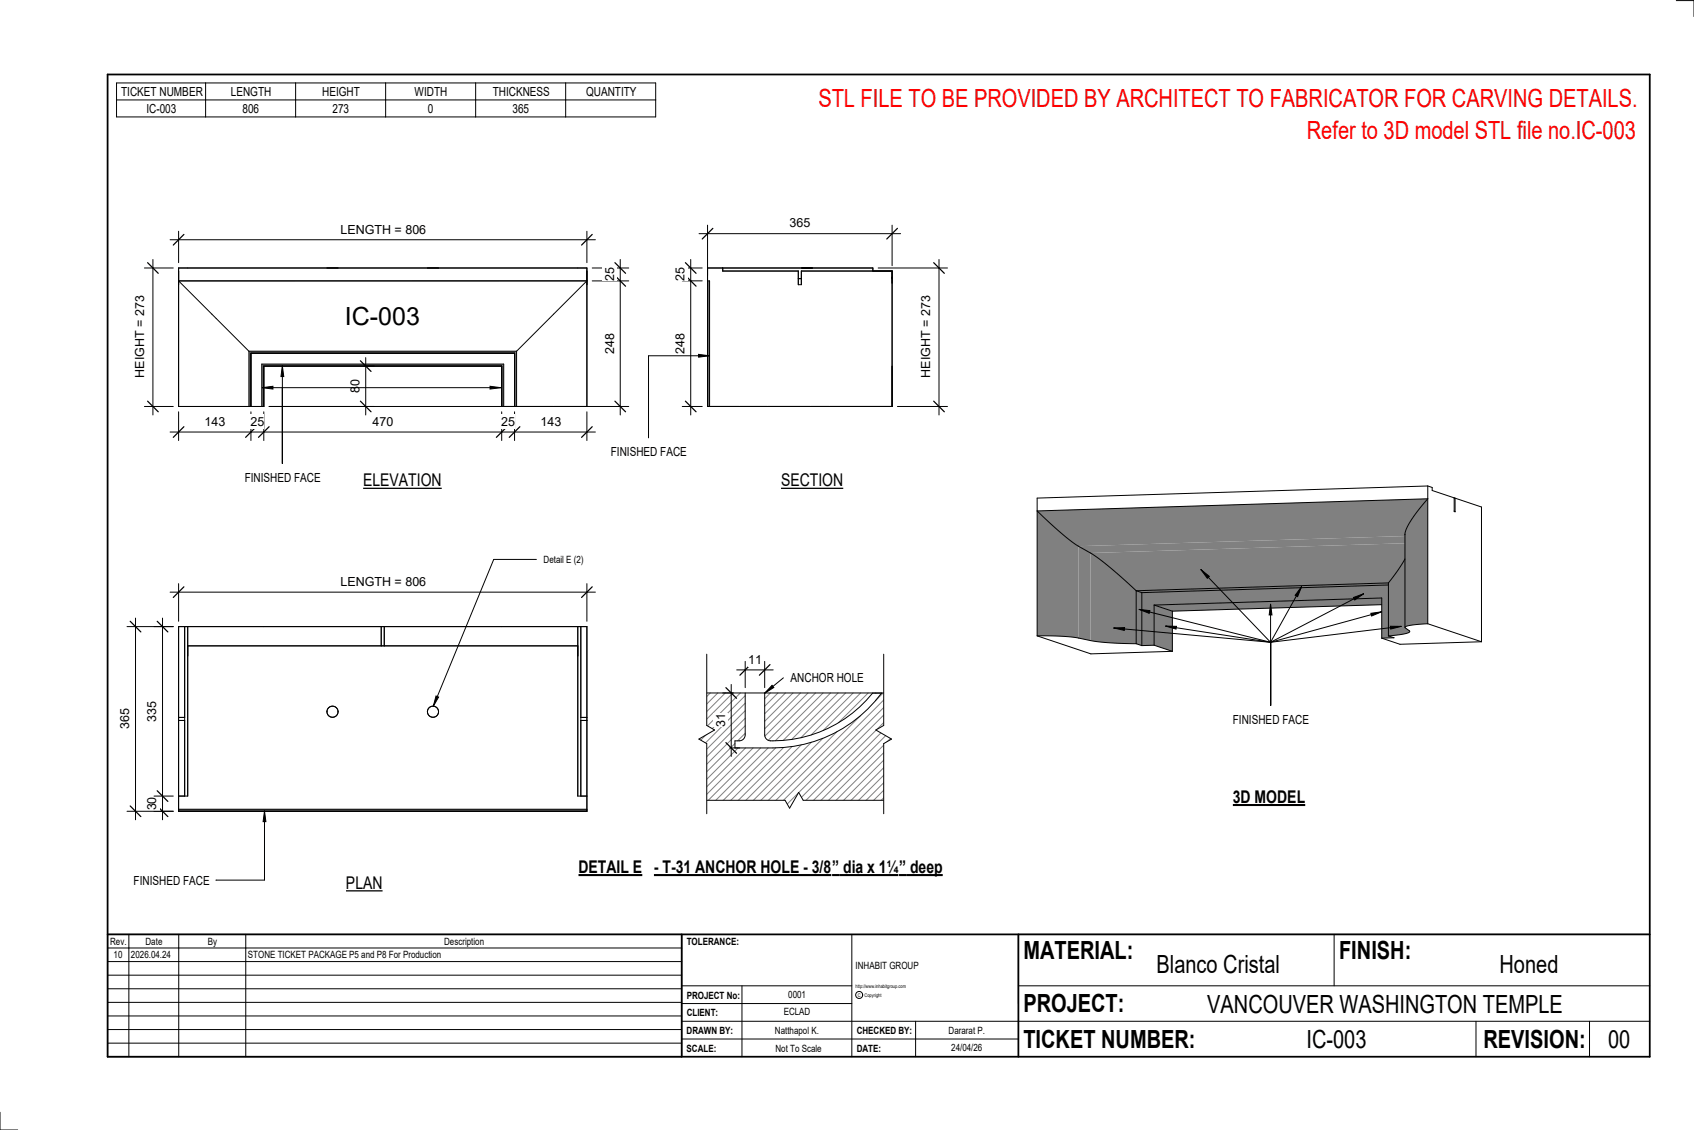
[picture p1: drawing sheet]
<svg xmlns="http://www.w3.org/2000/svg" width="914mm" height="610mm" viewBox="0 0 914 610" stroke-linecap="round" stroke-linejoin="round" font-family="sans-serif">
<g fill="none" stroke="#808080" stroke-width=".54">
<path d="M379 374l-3 3M383 374l-7 7M387 374l-11 11M392 374l-16 15M396 374l-20 19M400 374l-24 23M402 375l-26 26M402 379l-26 26M416 374l-3 3M420 374l-7 7M424 374l-11 11M428 374l-15 15"/>
<path d="M432 374l-19 19M436 374l-23 23M440 374l-25 25M444 374l-25 26M448 374l-25 25M452 374l-25 25M456 374l-24 24M461 374l-23 22M465 374l-21 20M469 374l-16 16M473 374h.1M477 374l-4 4"/>
<path d="M481 374l-62 62M482 377l-59 59M402 383l-26 26M402 387l-26 26M402 392l-26 25M402 396l-4 4M444 398l-38 38M452 395l-41 41M464 386l-49 50M482 381l-55 55M482 385l-51 51M482 389l-47 47"/>
<path d="M482 393l-43 43M482 397l-39 39M397 401l-21 20M398 403l-22 23M402 403l-26 27M407 403l-31 31M411 403l-33 33M415 403l-33 33M419 403l-33 33M423 403l-33 33M428 403l-34 33M433 402l-35 34"/>
<path d="M438 400l-36 36M482 401l-35 35M482 406l-31 30M482 410l-27 26M482 414l-23 22M482 418l-19 18M482 422l-15 14M482 426l-11 10M482 430l-7 6M482 434l-2 2"/>
</g>
<path d="M376 374h106v62h-106zM402 374v23l-1 2-4 1v3a116 116 0 0 0 43-3 73 73 0 0 0 36-26h-5a67 67 0 0 1-57 25l-1-1v-2v-22" fill="none" stroke="#000" stroke-width=".54"/>
<g fill="#808080">
<path d="M771 269v67l-10 1-3 1v-51l4-7z"/>
<path d="M758 302v36l3 2a5 5 0 0 1-6 2l-6 1v-29z"/>
<path d="M616 320l133-4v27l3 1h-6v-21l-123 3v22h-7z"/>
<path d="M560 276l12 11 10 8v49l-8-1h-14z"/>
<path d="M582 295l7 3v48l-7-2z"/>
<path d="M589 298l11 9 13 12v28h-15l-9-1z"/>
<path d="M613 319l3 1v28l-3-1z"/>
<path d="M623 326l10 4v21l-10-3z"/>
<path d="M582 295l176-6v4l-169 5z"/>
<path d="M589 298l169-5v9l-9 12-136 5-13-13z"/>
<path d="M613 319l136-5v2l-133 4z"/>
<path d="M623 326l123-3v3l-113 4z"/>
<path d="M560 276l211-7-10 12-2 5-1 3-176 6-8-7z"/>
</g>
<g fill="none" stroke="#000" stroke-width=".54">
<path d="M771 269l-211 7 17 15 12 7a181 181 0 0 1 24 21M771 262l2 1v2l12 4M771 262v74M771 262l-211 7v74M771 269l-5 5a31 31 0 0 0-8 14M785 269v7M785 276h.1M785 269l15 5v72M785 269h.1M758 288v50M613 319v28M613 319l3 1"/>
<path d="M616 320v28M749 314v29M749 316l-133 4M749 314l-136 5M758 302l-9 12M623 326v22M623 326l123-3v21M623 326l10 4M633 330v21M746 326l-113 4M771 336l-9 1-3 1 2 2a1.9 1.9 0 0 1-3 2l-9 1M771 336l29 10"/>
<path d="M560 343h17l18 3 18 1M560 343l29 10 44-2M613 347l3 1M623 348l10 3M623 348h-7M746 344l10 4 44-2M749 343l3 1h-6"/>
</g>
<path d="M382 152h1v67h-1z" fill="#7c7c7c"/>
<path d="M382 152h1v67M390 145v1h41v8h2v-8h49v73h-100M431 150h2M433 145h3zM436 145h3zM471 146v-1h-89v74M382 219h17M414 219h23" fill="none" stroke="#000" stroke-width=".54"/>
<path d="M141 196v23h1v-21h129v21h1v-23zM134 189v30h1v-28h143v28h1v-30z" fill="#7c7c7c"/>
<path d="M176 145h6M231 145h6M134 189l-38-37h221l-38 37M134 189h145M134 189v30M279 189v30M96 219h18M96 219h46v-21h129v21h46M96 219v-74h221v74M117 219h18v-28h143v28h19M141 219v-23h131v23M299 219h18" fill="none" stroke="#000" stroke-width=".54"/>
<path d="M96 437h221v1h-221z" fill="#7c7c7c"/>
<g fill="none" stroke="#000" stroke-width=".54">
<path d="M96 338h221v100h-221zM100 338v91M101 338v91h-5M206 338v10M207 338v10M312 338v91h5M314 338v91M101 348h211M96 387h4M96 389h4M314 387h3M314 389h3"/>
<path d="M96 437h221"/>
<circle cx="179" cy="384" r="3"/>
<circle cx="234" cy="384" r="3"/>
</g>
<path d="M312 462h35v11h-35z" fill="#fff"/>
<path d="M312 472h35" fill="none" stroke="#000" stroke-width="1.1" stroke-linecap="butt"/>
<g fill="#fff">
<path d="M353 462h96v11h-96z"/>
<path d="M449 462h4v11h-4z"/>
<path d="M453 462h32v11h-32z"/>
<path d="M485 462h4v11h-4z"/>
<path d="M489 462h20v11h-20z"/>
</g>
<path d="M353 472h96M449 472h36M485 472h24" fill="none" stroke="#000" stroke-width="1.1" stroke-linecap="butt"/>
<path d="M376 432h48l2 4 5-9 3 5h48v6h-106z" fill="#fff"/>
<path d="M376 432h48l2 4 5-9 3 5h48" fill="none" stroke="#000" stroke-width=".54"/>
<path d="M375 353h6v38l5 3-9 5 4 2v38h-6z" fill="#fff"/>
<path d="M381 353v38l5 3-9 5 4 2v38" fill="none" stroke="#000" stroke-width=".54"/>
<path d="M477 353h7v86h-7v-38l4-2-8-5 4-3z" fill="#fff"/>
<path d="M477 353v38l-4 3 8 5-4 2v38M417 370l1 1-5 3zM423 366l-10 8" fill="none" stroke="#000" stroke-width=".54"/>
<path d="M417 370l1 1-5 3z" fill="#000"/>
<path d="M427 362h39v8h-39z" fill="#fff"/>
<path d="M402 357v14M413 357v14M398 361h19" fill="none" stroke="#000" stroke-width=".54"/>
<path d="M405 359l-6 5M416 359l-6 5" fill="none" stroke="#000" stroke-width=".67"/>
<path d="M404 352h7v8h-7z" fill="#fff"/>
<path d="M390 374h6M395 369v39M394 403h5" fill="none" stroke="#000" stroke-width=".54"/>
<path d="M392 371l6 6M392 401l6 5" fill="none" stroke="#000" stroke-width=".67"/>
<path d="M385 385h8v7h-8z" fill="#fff"/>
<path d="M377 126h109M382 121v28M482 121v22" fill="none" stroke="#000" stroke-width=".54"/>
<path d="M385 123l-6 6M484 123l-5 6" fill="none" stroke="#000" stroke-width=".67"/>
<path d="M426 117h11v7h-11z" fill="#fff"/>
<path d="M507 140v84M474 145h37M484 219h27" fill="none" stroke="#000" stroke-width=".54"/>
<path d="M504 142l6 5M504 216l6 6" fill="none" stroke="#000" stroke-width=".67"/>
<path d="M496 160h8v44h-8z" fill="#fff"/>
<path d="M373 140v84M368 145h11M368 152h11M368 219h11" fill="none" stroke="#000" stroke-width=".54"/>
<path d="M370 142l6 5M370 149l6 5M370 216l6 6" fill="none" stroke="#000" stroke-width=".67"/>
<g fill="#fff">
<path d="M363 180h8v11h-8z"/>
<path d="M363 144h8v8h-8z"/>
<path d="M186 163h41v15h-41z"/>
</g>
<path d="M92 233h229M96 222v16M135 222v16M142 222v16M271 222v16M278 222v16M317 222v16" fill="none" stroke="#000" stroke-width=".54"/>
<path d="M99 230l-5 6M138 230l-5 6M145 230l-5 6M274 230l-6 6M281 230l-6 6M320 230l-6 6" fill="none" stroke="#000" stroke-width=".67"/>
<g fill="#fff">
<path d="M110 224h11v7h-11z"/>
<path d="M135 224h8v7h-8z"/>
<path d="M201 224h11v7h-11z"/>
<path d="M271 224h7v7h-7z"/>
<path d="M292 224h11v7h-11z"/>
</g>
<path d="M196 198h6M197 193v31M145 219h57" fill="none" stroke="#000" stroke-width=".54"/>
<path d="M195 195l5 5M195 216l5 6" fill="none" stroke="#000" stroke-width=".67"/>
<path d="M188 205h8v7h-8z" fill="#fff"/>
<path d="M92 129h229M96 125v17M317 125v17" fill="none" stroke="#000" stroke-width=".54"/>
<path d="M99 126l-5 6M320 126l-6 6" fill="none" stroke="#000" stroke-width=".67"/>
<path d="M184 120h46v8h-46z" fill="#fff"/>
<path d="M335 140v84M320 152h19M320 145h19M145 219h194" fill="none" stroke="#000" stroke-width=".54"/>
<path d="M332 149l6 5M332 142l6 5M332 216l6 6" fill="none" stroke="#000" stroke-width=".67"/>
<g fill="#fff">
<path d="M325 144h8v8h-8z"/>
<path d="M325 180h8v11h-8z"/>
</g>
<path d="M83 140v84M78 145h16M78 219h16" fill="none" stroke="#000" stroke-width=".54"/>
<path d="M80 142l5 5M80 216l5 6" fill="none" stroke="#000" stroke-width=".67"/>
<path d="M72 160h7v44h-7z" fill="#fff"/>
<path d="M83 338h11M88 333v109M83 438h11M83 429h11" fill="none" stroke="#000" stroke-width=".54"/>
<path d="M85 335l6 6M85 435l6 6M85 427l6 5" fill="none" stroke="#000" stroke-width=".67"/>
<g fill="#fff">
<path d="M78 378h8v11h-8z"/>
<path d="M78 430h8v7h-8z"/>
</g>
<path d="M69 338h25M73 333v109M69 438h25" fill="none" stroke="#000" stroke-width=".54"/>
<path d="M70 335l6 6M70 435l6 6" fill="none" stroke="#000" stroke-width=".67"/>
<path d="M64 382h7v11h-7z" fill="#fff"/>
<path d="M92 319h229M96 315v20M317 315v20" fill="none" stroke="#000" stroke-width=".54"/>
<path d="M99 317l-5 5M320 317l-6 5" fill="none" stroke="#000" stroke-width=".67"/>
<path d="M184 310h46v8h-46z" fill="#fff"/>
<g fill="none" stroke="#000" stroke-width=".54">
<path d="M905 0h9v9M460 504v66M720 504v28M891 504h-341v37M368 532h92M401 532v38M550 532h341M368 551h523M368 541h92M494 551v19M797 551v19M858 551v19"/>
<path d="M368 561h182M0 600v10h10"/>
<circle cx="464" cy="537" r="1.9"/>
</g>
<path d="M58 40h833v530h-833zM58 504h833M368 504v66M550 504v66" fill="none" stroke="#000" stroke-width=".96"/>
<g fill="#fff">
<path d="M652 534h192v15h-192z"/>
<path d="M513 562h17v6h-17z"/>
<path d="M425 533h10v6h-10z"/>
<path d="M423 543h15v6h-15z"/>
<path d="M418 553h24v6h-24z"/>
<path d="M624 513h68v15h-68z"/>
<path d="M809 513h33v15h-33z"/>
<path d="M512 553h20v6h-20z"/>
<path d="M705 553h33v15h-33z"/>
<path d="M442 45h443v16h-443z"/>
<path d="M868 553h12v15h-12z"/>
<path d="M61 512h5v6h-5z"/>
</g>
<path d="M58 504h310v66h-310zM58 519h310M58 511h310M70 504v66M96 504v66M133 504v66M58 533h310M58 526h310M58 555h310M58 548h310M58 541h310M58 563h310" fill="none" stroke="#000" stroke-width=".54"/>
<path d="M187 471h20v11h-20z" fill="#fff"/>
<path d="M187 481h20" fill="none" stroke="#000" stroke-width=".69" stroke-linecap="butt"/>
<path d="M665 424h40v12h-40z" fill="#fff"/>
<path d="M665 434h40" fill="none" stroke="#000" stroke-width="1.1" stroke-linecap="butt"/>
<path d="M705 63h180v15h-180z" fill="#fff"/>
<path d="M648 307l5 4-1 1zM703 316l-3 6-1-1zM601 339h6v1zM615 329h6l-1 2zM629 338h6v1zM686 326l1 6h-2zM731 322l5-2-5 4zM740 331l6-1-6 2zM751 338h5l-5 1z" fill="#000"/>
<g fill="none" stroke="#000" stroke-width=".54">
<path d="M648 307l5 4-1 1zM648 307l38 39M703 316l-3 6-1-1zM703 316l-17 30M601 339h6v1zM601 339l85 7M615 329h6l-1 2zM615 329l71 17M629 338h6v1zM629 338l57 8M686 326l1 6h-2zM686 326v55"/>
<path d="M731 322l5-2-5 4zM736 320l-50 26M740 331l6-1-6 2zM746 330l-60 16M751 338h5l-5 1zM756 338l-70 8"/>
</g>
<path d="M665 384h41v8h-41z" fill="#fff"/>
<path d="M152 197l1 6h-1zM142 209l5-1v2zM265 208l5 1-5 1z" fill="#000"/>
<path d="M152 197l1 6h-1zM152 197v53M142 209l5-1v2zM142 209h128M265 208l5 1-5 1z" fill="none" stroke="#000" stroke-width=".54"/>
<path d="M132 254h41v8h-41z" fill="#fff"/>
<path d="M143 438l1 5h-2zM143 438v37h-26" fill="none" stroke="#000" stroke-width=".54"/>
<path d="M143 438l1 5h-2z" fill="#000"/>
<g fill="#fff">
<path d="M72 471h41v8h-41z"/>
<path d="M196 254h43v10h-43z"/>
</g>
<path d="M196 263h42" fill="none" stroke="#000" stroke-width=".69" stroke-linecap="butt"/>
<path d="M422 254h33v10h-33z" fill="#fff"/>
<path d="M422 263h33" fill="none" stroke="#000" stroke-width=".69" stroke-linecap="butt"/>
<path d="M63 45h291v18h-291zM63 54h291M111 45v18M160 45v18M208 45v18M257 45v18M305 45v18M377 191l6 1-6 1zM383 192h-33v44" fill="none" stroke="#000" stroke-width=".54"/>
<path d="M377 191l6 1-6 1z" fill="#000"/>
<path d="M330 240h40v8h-40z" fill="#fff"/>
<path d="M235 375l2 1-3 5z" fill="#000"/>
<path d="M290 302h-23l-33 79M235 375l2 1-3 5z" fill="none" stroke="#000" stroke-width=".54"/>
<g font-size="13.5" fill="#f00">
<text x="442" y="58">STL FILE TO BE PROVIDED BY ARCHITECT TO FABRICATOR FOR CARVING DETAILS.</text>
<text x="705" y="75">Refer to 3D model STL file no.IC-003</text>
</g>
<g font-size="13.5">
<text x="186" y="175">IC-003</text>
<text x="552" y="517">MATERIAL:</text>
<text x="723" y="517">FINISH:</text>
<text x="624" y="525">Blanco Cristal</text>
<text x="809" y="525">Honed</text>
<text x="552" y="546">PROJECT:</text>
<text x="652" y="546">VANCOUVER WASHINGTON TEMPLE</text>
<text x="552" y="565">TICKET NUMBER:</text>
<text x="705" y="565">IC-003</text>
<text x="801" y="565">REVISION:</text>
<text x="868" y="565">00</text>
</g>
<g font-size="9.4">
<text x="196" y="262">ELEVATION</text>
<text x="422" y="262">SECTION</text>
<text x="665" y="433">3D MODEL</text>
<text x="312" y="471">DETAIL E</text>
<text x="353" y="471">- T-31 ANCHOR HOLE - 3/8</text>
<text x="449" y="471">”</text>
<text x="455" y="471">dia x 1¼</text>
<text x="485" y="471">”</text>
<text x="491" y="471">deep</text>
<text x="187" y="480">PLAN</text>
</g>
<g font-size="6.7">
<text x="65" y="52">TICKET NUMBER</text>
<text x="125" y="52">LENGTH</text>
<text x="174" y="52">HEIGHT</text>
<text x="224" y="52">WIDTH</text>
<text x="266" y="52">THICKNESS</text>
<text x="316" y="52">QUANTITY</text>
<text x="79" y="61">IC-003</text>
<text x="131" y="61">806</text>
<text x="179" y="61">273</text>
<text x="231" y="61">0</text>
<text x="277" y="61">365</text>
<text x="184" y="126">LENGTH = 806</text>
<text x="426" y="123">365</text>
<text x="331" y="152" transform="rotate(-90 331 152)">25</text>
<text x="370" y="152" transform="rotate(-90 370 152)">25</text>
<text x="331" y="191" transform="rotate(-90 331 191)">248</text>
<text x="370" y="191" transform="rotate(-90 370 191)">248</text>
<text x="78" y="204" transform="rotate(-90 78 204)">HEIGHT = 273</text>
<text x="502" y="204" transform="rotate(-90 502 204)">HEIGHT = 273</text>
<text x="194" y="212" transform="rotate(-90 194 212)">80</text>
<text x="110" y="230">143</text>
<text x="135" y="230">25</text>
<text x="201" y="230">470</text>
<text x="271" y="230">25</text>
<text x="292" y="230">143</text>
<text x="330" y="246">FINISHED FACE</text>
<text x="132" y="260">FINISHED FACE</text>
<text x="184" y="316">LENGTH = 806</text>
<text x="404" y="358">11</text>
<text x="427" y="368">ANCHOR HOLE</text>
<text x="84" y="389" transform="rotate(-90 84 389)">335</text>
<text x="70" y="393" transform="rotate(-90 70 393)">365</text>
<text x="391" y="392" transform="rotate(-90 391 392)">31</text>
<text x="665" y="391">FINISHED FACE</text>
<text x="84" y="437" transform="rotate(-90 84 437)">30</text>
<text x="72" y="477">FINISHED FACE</text>
</g>
<g font-size="5.4">
<text x="293" y="304">Detail E (2)</text>
<text x="59" y="510">Rev.</text>
<text x="79" y="510">Date</text>
<text x="112" y="510">By</text>
<text x="240" y="510">Description</text>
<text x="371" y="510">TOLERANCE:</text>
<text x="61" y="517">10</text>
<text x="71" y="517">2026.04.24</text>
<text x="134" y="517">STONE TICKET PACKAGE P5 and P8 For Production</text>
<text x="462" y="523">INHABIT GROUP</text>
<text x="371" y="539">PROJECT No:</text>
<text x="425" y="538">0001</text>
<text x="371" y="548">CLIENT:</text>
<text x="423" y="548">ECLAD</text>
<text x="371" y="558">DRAWN BY:</text>
<text x="418" y="558">Natthapol K.</text>
<text x="462" y="558">CHECKED BY:</text>
<text x="512" y="558">Dararat P.</text>
<text x="371" y="567">SCALE:</text>
<text x="419" y="567">Not To Scale</text>
<text x="462" y="567">DATE:</text>
<text x="513" y="567">24/04/26</text>
</g>
<g font-size="2.7">
<text x="462" y="533">http://www.inhabitgroup.com</text>
<text x="463" y="538">C</text>
<text x="467" y="538">Copyright</text>
</g>
</svg>
